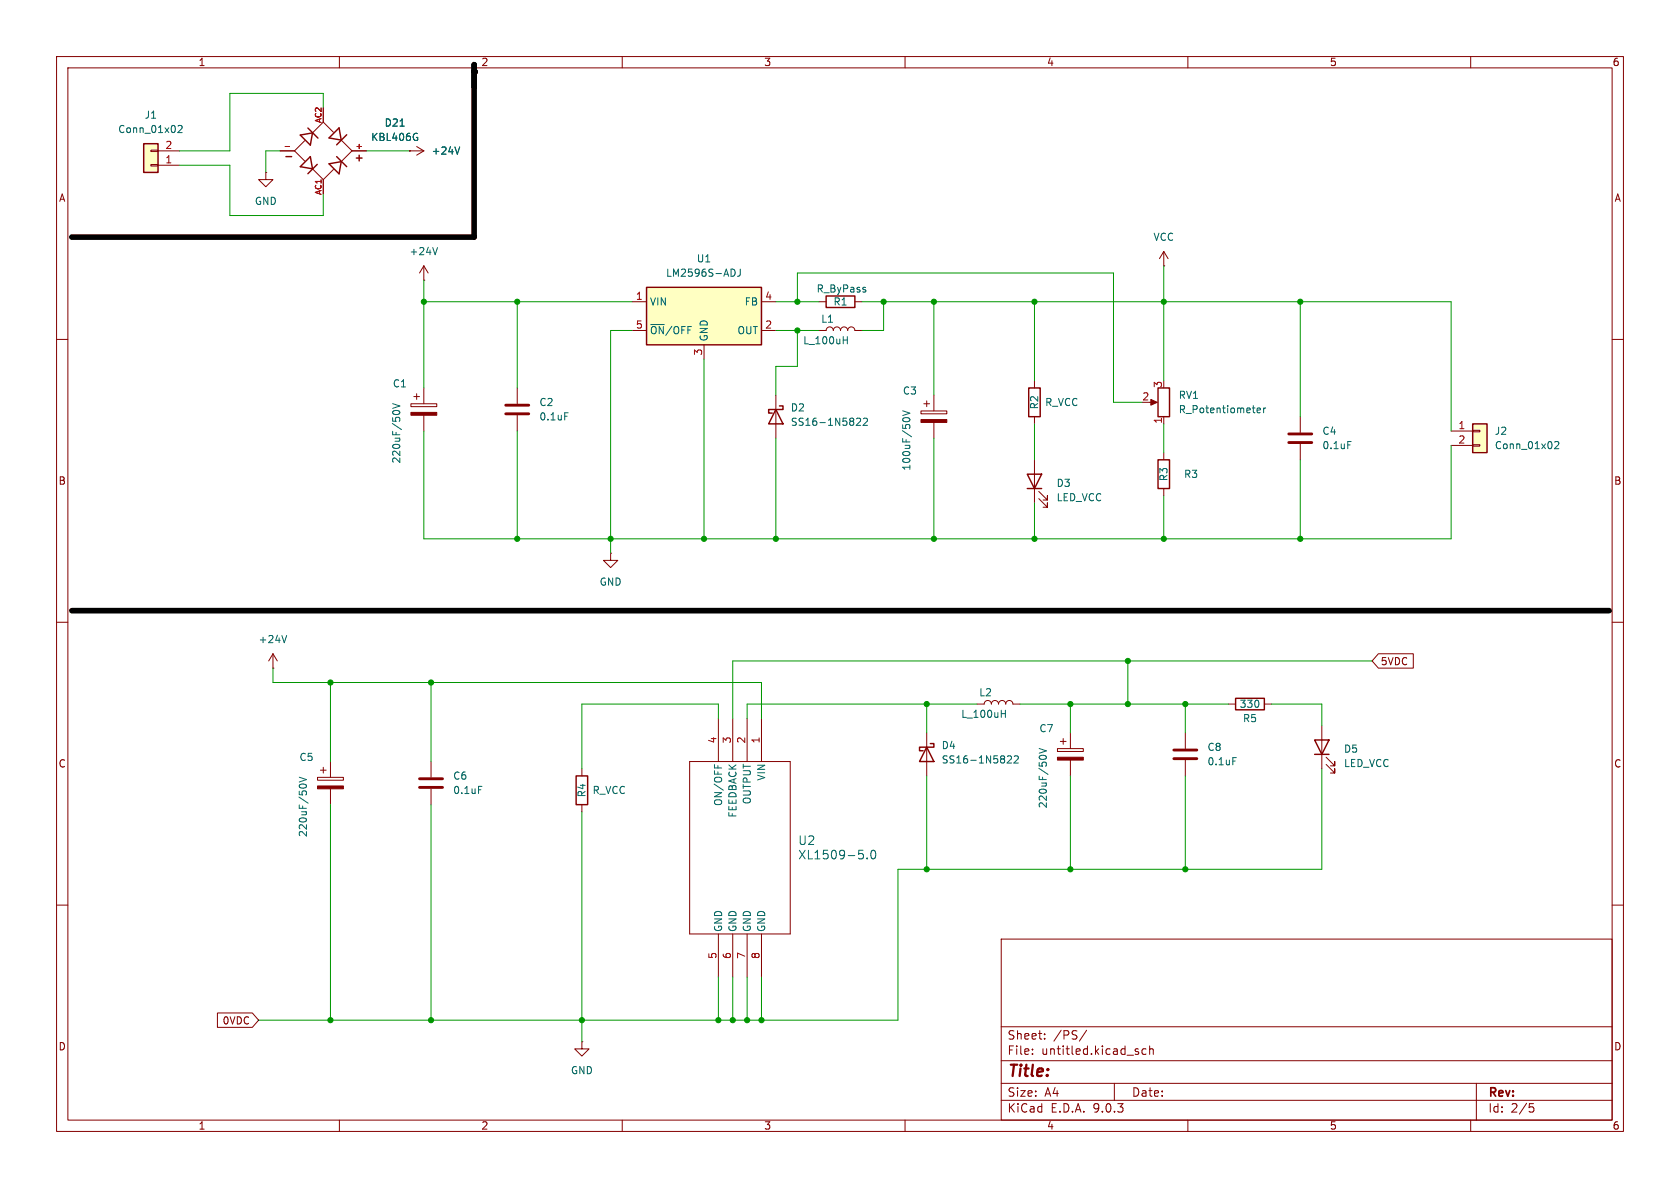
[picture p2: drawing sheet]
<svg xmlns="http://www.w3.org/2000/svg" width="297mm" height="210mm" viewBox="0 0 297 210" stroke-linecap="round" stroke-linejoin="round" font-family="sans-serif">
<g fill="none" stroke="#840000" stroke-width=".18">
<path d="M10 10h277v190h-277zM12 12h273v186h-273zM60 10v2M110 10v2M160 10v2M210 10v2M260 10v2M144.8 58.4h1.2a.64 .64 0 0 1 .7-.6 .64 .64 0 0 1 .6 .6 .64 .64 0 0 1 .7-.6 .64 .64 0 0 1 .6 .6 .64 .64 0 0 1 .6-.6 .64 .64 0 0 1 .7 .6 .64 .64 0 0 1 .6-.6 .64 .64 0 0 1 .6 .6h1.3M144.8 53.3h1.2M151.1 53.3h1.3M10 60h2M162.8 72.6h4.6v.6h-4.6z"/>
<path d="M163.3 71.4h1M163.8 70.9v1M165.1 69.9v2.7M165.1 74.7v2.8M285 60h2M182.9 81.3v7.6M183.6 88.1l1.6 1.6v-.8v.8h-.8M183.6 86.9l1.6 1.5v-.8v.8h-.8M10 110h2M285 110h2M172.7 124.5h1.3a.64 .64 0 0 1 .6-.7 .64 .64 0 0 1 .7 .7 .64 .64 0 0 1 .6-.7 .64 .64 0 0 1 .6 .7 .64 .64 0 0 1 .7-.7 .64 .64 0 0 1 .6 .7 .64 .64 0 0 1 .6-.7 .64 .64 0 0 1 .7 .7h1.2M209.5 129.5v2.8"/>
<path d="M209.5 134.4v2.8M217.2 124.5h1.2M223.5 124.5h1.3M233.7 128.3v7.6M234.4 135.1l1.6 1.6v-.8v.8h-.8M234.4 133.9l1.6 1.5v-.8v.8h-.8M10 160h2M177 166h108v32h-108zM285 160h2M60 198v2M110 198v2M160 198v2"/>
<path d="M177 194.5h108M177 191.5h108M177 187.5h108M177 181.5h108M182.5 186.3v.1M182.5 185.5v.1M184.7 183.6v.1M184.7 182.8v.1M192.1 182.1l-1.3 2M197 191.5v3M201.2 186v.3M202.6 185.5l-.4-.1-.3 .3v.4l.1 .2h.6"/>
<path d="M203.2 185.5l.3-.1 .3 .1 .1 .9M203.2 184.9v1.5M210 198v2M260 198v2M261 191.5v6.5M270.4 195.1h.7M270.5 195.7h.4l.3 .3-.2 .5-.5 .1"/>
</g>
<path d="M149.8 59.5v1.3M149.1 60.1h.7M159.6 74.1a.79 .79 0 0 1 1.3 0M159.6 72.6l1.3 .4-1.3 .5M177 126.2h.7M177.7 125.5v1.3M217.9 133.9h.7" fill="none" stroke="#006464" stroke-width=".18"/>
<path d="M207.5 132.6h4.1M207.5 134.1h4.1" fill="none" stroke="#840000" stroke-width=".51"/>
<path d="M146 52.3h5.1v2.1h-5.1zM181.6 83.8h2.5l-1.2 2.6zM181.6 86.4h2.5M218.4 123.4h5.1v2.1h-5.1zM232.4 130.8h2.5l-1.2 2.6zM232.4 133.4h2.5" fill="none" stroke="#840000" stroke-width=".25"/>
<path d="M162.8 74.2h4.6v.5h-4.6z" fill="#840000" stroke="#840000" stroke-width=".18"/>
<path d="M260.3 74.9h2.6v5.1h-2.6z" fill="#ffffc2"/>
<path d="M204.7 68.6h2.1v5.1h-2.1zM260.3 74.9h2.6v5.1h-2.6zM204.7 81.3h2.1v5.1h-2.1z" fill="none" stroke="#840000" stroke-width=".25"/>
<path d="M203.2 71.1h1M205.7 73.7v1.2M256.5 76.2h3.8M256.5 78.7h3.8M260.3 76.1h1.3v.2h-1.3zM260.3 78.6h1.3v.3h-1.3zM205.7 80v1.3M205.7 86.4v1.2M76.2 134.6v2.8M76.2 139.4v2.8" fill="none" stroke="#840000" stroke-width=".18"/>
<path d="M222.2 72.5l.6-.1v-.2l-.4-.1-.2 .2 .1 .6h.5M223.4 72.1v.9M223.8 72.1l-.4 .3M274.9 78.2l.4-.2 .3 .4-.8 .9h.8M84.6 139h.6" fill="none" stroke="#006464" stroke-width=".18"/>
<path d="M203.5 70.6l1.1 .5-1.1 .5z" fill="#840000" stroke="#840000" stroke-width=".18"/>
<path d="M74.2 137.7h4M74.2 139.2h4" fill="none" stroke="#840000" stroke-width=".51"/>
<path d="M114.3 50.8h20.3v10.2h-20.3z" fill="#ffffc2"/>
<g fill="none" stroke="#840000" stroke-width=".25">
<path d="M50.5 27.7h1.1M53.1 23.9l2.1-.4-.3 2.2zM54.4 22.6l1.8 1.8M54.9 27.7l.3 2.1-2.1-.3zM56.1 29.1l-1.7 1.6M58.2 29l2.1-.4-.4 2.1zM58.2 24.4l1.7-1.8 .4 2.2zM59.5 27.7l1.8 1.8M61.3 23.8l-1.8 1.8M63 27.9h1M63.5 27.4v1M114.3 50.8h20.3v10.2h-20.3z"/>
<path d="M181.9 68.6h2v5.1h-2z"/>
</g>
<g fill="none" stroke="#840000" stroke-width=".18">
<path d="M57.1 19.1v2.5M47 30.5v1.3h1.3l-1.3 1.2-1.3-1.2h1.3M47 30.5h.1M49.5 26.7h2.6M52.1 26.7l1.8 1.8M53.9 24.9l-1.8 1.8M55.2 29.8l1.9 2M57.1 31.8v2.5M57.1 21.6l1.9 1.8M57.1 21.6l-1.9 1.9M59 29.9l-1.9 1.9M60.3 24.8l1.9 1.9"/>
<path d="M62.2 26.7h2.6M62.2 26.7l-1.9 1.9M72.4 26.7h.1M72.4 26.7h2.5M73.7 25.9l1.2 .8M74.9 26.7l-1.2 .7M74.9 49.5h.1M74.9 47l-.7 1.3M74.9 47l.8 1.3M74.9 47v2.5M111.8 53.3h2.5M111.8 58.4h2.5"/>
<path d="M134.6 53.3h2.6M134.6 58.4h2.6M205.7 47h.1M205.7 44.5l-.7 1.2M205.7 44.5l.8 1.2M205.7 44.5v2.5M72.6 71.4h4.6v.5h-4.6zM73.2 70.1h1M73.7 69.6v1M74.9 68.6v2.8M74.9 73.4v2.8M124.5 61v2.5"/>
<path d="M182.9 67.3v1.3M182.9 73.7v1.2M229.9 73.7v2.8M229.9 78.5v2.8M48.3 118.1h.1M48.3 115.6l-.8 1.2M48.3 115.6l.7 1.2M48.3 115.6v2.5M56.1 137.4h4.6v.5h-4.6zM56.6 136.1h1.1M57.1 135.6v1.1M58.4 134.6v2.8"/>
<path d="M58.4 139.4v2.8M102.9 184.2v1.2h1.2l-1.2 1.3-1.3-1.3h1.3M102.9 184.2h.1"/>
</g>
<g fill="none" stroke="#006464" stroke-width=".18">
<path d="M70.7 22.3h.8M73.6 24.3h.2v.4l-.2 .1M73.7 23.6h.1M81.3 26l-.5 1.2M77.3 43.8l-.4 1.2M129.5 47.6a.68 .68 0 0 1 .5 .6 .68 .68 0 0 1-.5 .6M130.9 47.6v.9a.41 .41 0 0 1-.5 .3M69.4 72.9a.79 .79 0 0 1 1.3 0M69.4 71.3l1.3 .5-1.3 .4M238.3 78h.6M50.7 112.3l-.4 1.3M52.9 138.9a.79 .79 0 0 1 1.3 0"/>
<path d="M52.9 137.4l1.3 .4-1.3 .4"/>
</g>
<path d="M227.8 76.7h4.1M227.8 78.2h4.1" fill="none" stroke="#840000" stroke-width=".51"/>
<g fill="#840000" stroke="#840000" stroke-width=".18">
<path d="M56.1 138.9h4.6v.5h-4.6z"/>
<path d="M72.6 72.9h4.6v.5h-4.6z"/>
</g>
<path d="M50.4 25.9h.8" fill="none" stroke="#a90000" stroke-width=".18"/>
<path d="M25.4 25.4h2.5v5.1h-2.5z" fill="#ffffc2"/>
<path d="M25.4 25.4h2.5v5.1h-2.5zM137.2 72.4l1.2 2.5h-2.5zM137.8 71.8h.6v.6h-2.5v.6h.6M101.9 137.2h2v5h-2zM163.8 132.1l1.3 2.5h-2.5zM164.5 131.4h.6v.7h-2.5v.6h.6" fill="none" stroke="#840000" stroke-width=".25"/>
<g fill="none" stroke="#840000" stroke-width=".18">
<path d="M57.1 19.1v2.5M26.7 29.1h1.2v.2h-1.2zM26.7 26.5h1.2v.3h-1.2zM27.9 29.2h3.8M27.9 26.7h3.8M49.5 26.7h2.6M57.1 31.8v2.5M62.2 26.7h2.6M72.4 26.7h.1M91.4 68.6v2.8M91.4 73.4v2.8M137.2 69.9v7.6"/>
<path d="M107.9 97.8v1.3h1.3l-1.3 1.2-1.2-1.2h1.2M107.9 97.8h.1M243.7 115.6h6.2v2.5h-6.2l-1.1-1.3zM102.9 135.9v1.3M121.9 134.6h17.8v30.5h-17.8zM127 127v7.6M129.5 127v7.6M132.1 127v7.6M134.6 127v7.6M163.8 129.5v7.7M186.9 132.3h4.6v.5h-4.6zM187.5 131.1h1"/>
<path d="M188 130.6v1M189.2 129.5v2.8M189.2 134.4v2.8M102.9 142.2v1.3M38.4 179.1h6.2l1.1 1.2-1.1 1.3h-6.2zM127 165.1v7.6M129.5 165.1v7.6M132.1 165.1v7.6M134.6 165.1v7.6"/>
</g>
<g fill="none" stroke="#006464" stroke-width=".18">
<path d="M31.5 22.3l.5-.1 .2 .3-.8 .9h.8M70.7 22.3h.8M73.6 24.3h.2v.4l-.2 .1M73.7 23.6h.1M81.3 26l-.5 1.2M99.8 73h.6M151.4 74l.5-.1 .2 .4-.7 .9h.7M152.6 74l.5-.1 .3 .4-.8 .9h.8M126.3 135.2v.6M178.1 133.7l.5-.1 .2 .4-.8 .9h.8M179.3 133.7l.5-.1 .2 .4-.8 .9h.8M183.7 133.8a.79 .79 0 0 1 1.3 0"/>
<path d="M183.7 132.3l1.3 .4-1.3 .5M153.3 151.7v.1M154.1 150.4l.2-.1a.83 .83 0 0 1 .6 .6 .83 .83 0 0 1-.3 .9h-.1a.82 .82 0 0 1-.4-1.4z"/>
</g>
<path d="M89.4 71.6h4.1M89.4 73.2h4.1" fill="none" stroke="#840000" stroke-width=".51"/>
<path d="M186.9 133.9h4.6v.5h-4.6z" fill="#840000" stroke="#840000" stroke-width=".18"/>
<circle cx="83.8" cy="12.7" r=".5" fill="#000"/>
<path d="M83.8 11.4v30.5h-71.1M12.7 108h271.8" fill="none" stroke="#000" stroke-width="1"/>
<g fill="none" stroke="#009600" stroke-width=".18">
<path d="M57.1 19.1v-2.6h-16.5v10.2h-8.9M31.7 29.2h8.9v8.9h16.5v-3.8M49.5 26.7h-2.5v3.8M64.8 26.7h7.6M74.9 53.3h36.9M74.9 49.5v19.1M91.4 53.3v15.3M111.8 58.4h-3.9v39.4M137.2 53.3h7.6M137.2 58.4h7.6M141 58.4v6.4h-3.8v5.1M141 53.3v-5h55.8v22.8h5.1"/>
<path d="M152.4 53.3h104.1v22.9M156.2 53.3v5.1h-3.8M165.1 53.3v16.6M182.9 53.3v14M205.7 47v20.3M229.9 53.3v20.4M74.9 76.2v19.1h181.6v-16.6M91.4 76.2v19.1M124.5 63.5v31.8M137.2 77.5v17.8M165.1 77.5v17.8M182.9 74.9v6.4"/>
<path d="M205.7 74.9v5.1M182.9 88.9v6.4M205.7 87.6v7.7M229.9 81.3v14M48.3 118.1v2.6h86.3v6.3M199.4 116.8v7.7M242.6 116.8h-113.1v10.2M58.4 120.7v13.9M76.2 120.7v13.9M127 127v-2.5h-24.1v11.4M163.8 124.5v5M163.8 137.2v16.5"/>
<path d="M172.7 124.5h-40.6v2.5M180.3 124.5h36.9M189.2 124.5v5M189.2 137.2v16.5M209.5 124.5v5M209.5 137.2v16.5M224.8 124.5h8.9v3.8M233.7 135.9v17.8h-75v26.6h-113M58.4 142.2v38.1M76.2 142.2v38.1M102.9 143.5v40.7M127 172.7v7.6"/>
<path d="M129.5 172.7v7.6M132.1 172.7v7.6M134.6 172.7v7.6"/>
</g>
<path d="M50.4 25.9h.8" fill="none" stroke="#a90000" stroke-width=".18"/>
<g fill="#009600" stroke="#009600" stroke-width=".18">
<circle cx="182.9" cy="95.3" r=".46"/>
<circle cx="205.7" cy="95.3" r=".46"/>
<circle cx="229.9" cy="95.3" r=".46"/>
<circle cx="205.7" cy="53.3" r=".46"/>
<circle cx="229.9" cy="53.3" r=".46"/>
<circle cx="182.9" cy="53.3" r=".46"/>
<circle cx="91.4" cy="53.3" r=".46"/>
<circle cx="141" cy="58.4" r=".46"/>
<circle cx="124.5" cy="95.3" r=".46"/>
<circle cx="156.2" cy="53.3" r=".46"/>
<circle cx="165.1" cy="53.3" r=".46"/>
<circle cx="141" cy="53.3" r=".46"/>
<circle cx="107.9" cy="95.3" r=".46"/>
<circle cx="91.4" cy="95.3" r=".46"/>
<circle cx="74.9" cy="53.3" r=".46"/>
<circle cx="163.8" cy="124.5" r=".46"/>
<circle cx="165.1" cy="95.3" r=".46"/>
<circle cx="134.6" cy="180.3" r=".46"/>
<circle cx="163.8" cy="153.7" r=".46"/>
<circle cx="137.2" cy="95.3" r=".46"/>
<circle cx="189.2" cy="124.5" r=".46"/>
<circle cx="189.2" cy="153.7" r=".46"/>
<circle cx="209.5" cy="153.7" r=".46"/>
<circle cx="209.5" cy="124.5" r=".46"/>
<circle cx="199.4" cy="124.5" r=".46"/>
<circle cx="199.4" cy="116.8" r=".46"/>
<circle cx="58.4" cy="120.7" r=".46"/>
<circle cx="76.2" cy="120.7" r=".46"/>
<circle cx="129.5" cy="180.3" r=".46"/>
<circle cx="132.1" cy="180.3" r=".46"/>
<circle cx="58.4" cy="180.3" r=".46"/>
<circle cx="102.9" cy="180.3" r=".46"/>
<circle cx="76.2" cy="180.3" r=".46"/>
<circle cx="127" cy="180.3" r=".46"/>
</g>
<text font-size="2.8" fill="#840000" x="178" y="190.9">Title:</text>
<g font-size="2.1" fill="#006464">
<text x="141" y="149.6">U2</text>
<text x="141" y="152.1">XL1509-5.0</text>
</g>
<g font-size="2.1" fill="#840000">
<text x="178" y="184">Sheet:</text>
<text x="186.2" y="184">/PS/</text>
<text x="178" y="186.7">File:</text>
<text x="184.1" y="186.7">untitled.kicad_sch</text>
<text x="178" y="196.9">KiCad</text>
<text x="178" y="194.1">Size:</text>
<text x="184.7" y="194.1">A4</text>
<text x="185.7" y="196.9">E.D.A.</text>
<text x="193.3" y="196.9">9.0.3</text>
<text x="200" y="194.1">Date:</text>
<text x="263" y="194.3">Rev:</text>
<text x="263" y="196.9">Id:</text>
<text x="267.1" y="196.9">2/5</text>
</g>
<g font-size="1.8" fill="#840000">
<text x="35" y="11.9">1</text>
<text x="85" y="11.9">2</text>
<text x="135" y="11.9">3</text>
<text x="185" y="11.9">4</text>
<text x="235" y="11.9">5</text>
<text x="285" y="11.9">6</text>
<text x="10.3" y="35.9">A</text>
<text x="285.3" y="35.9">A</text>
<text x="10.3" y="85.9">B</text>
<text x="285.3" y="85.9">B</text>
<text x="244" y="117.8">5VDC</text>
<text x="10.3" y="135.9">C</text>
<text x="285.3" y="135.9">C</text>
<text x="10.3" y="185.9">D</text>
<text x="39.2" y="181.3">0VDC</text>
<text x="285.3" y="185.9">D</text>
<text x="35" y="199.9">1</text>
<text x="85" y="199.9">2</text>
<text x="135" y="199.9">3</text>
<text x="185" y="199.9">4</text>
<text x="235" y="199.9">5</text>
<text x="285" y="199.9">6</text>
</g>
<g font-size="1.8" fill="#006464">
<text x="20.8" y="23.7">Conn_01x02</text>
<text x="25.5" y="21.2">J1</text>
<text x="67.9" y="22.6">D21</text>
<text x="65.5" y="25.1">KBL406G</text>
<text x="76.2" y="27.5">+24V</text>
<text x="45" y="36.4">GND</text>
<text x="72.3" y="45.3">+24V</text>
<text x="123.1" y="46.6">U1</text>
<text x="203.8" y="42.8">VCC</text>
<text x="117.6" y="49.1">LM2596S-ADJ</text>
<text x="144.3" y="51.9">R_ByPass</text>
<text x="114.8" y="54.2">VIN</text>
<text x="114.8" y="59.3">~{ON}/OFF</text>
<text x="130.3" y="59.3">OUT</text>
<text x="131.6" y="54.2">FB</text>
<text x="145.1" y="57.3">L1</text>
<text x="147.2" y="54.2">R1</text>
<text x="125.3" y="60.5" transform="rotate(-90 125.3 60.5)">GND</text>
<text x="141.9" y="61.1">L_100uH</text>
<text x="69.4" y="68.7">C1</text>
<text x="95.3" y="72">C2</text>
<text x="159.5" y="70">C3</text>
<text x="184.7" y="72">R_VCC</text>
<text x="208.3" y="70.7">RV1</text>
<text x="95.3" y="74.5">0.1uF</text>
<text x="139.7" y="72.9">D2</text>
<text x="139.7" y="75.5">SS16-1N5822</text>
<text x="183.7" y="72.5" transform="rotate(-90 183.7 72.5)">R2</text>
<text x="208.3" y="73.3">R_Potentiometer</text>
<text x="233.7" y="77.1">C4</text>
<text x="264.2" y="77.1">J2</text>
<text x="71" y="82" transform="rotate(-90 71 82)">220uF/50V</text>
<text x="161.1" y="83.3" transform="rotate(-90 161.1 83.3)">100uF/50V</text>
<text x="233.7" y="79.6">0.1uF</text>
<text x="264.2" y="79.6">Conn_01x02</text>
<text x="186.7" y="86.3">D3</text>
<text x="186.7" y="88.8">LED_VCC</text>
<text x="206.6" y="85.2" transform="rotate(-90 206.6 85.2)">R3</text>
<text x="209.2" y="84.7">R3</text>
<text x="105.9" y="103.7">GND</text>
<text x="45.6" y="113.9">+24V</text>
<text x="173" y="123.3">L2</text>
<text x="219.1" y="125.3">330</text>
<text x="169.8" y="127.1">L_100uH</text>
<text x="183.7" y="129.6">C7</text>
<text x="219.6" y="127.9">R5</text>
<text x="52.8" y="134.7">C5</text>
<text x="166.4" y="132.6">D4</text>
<text x="166.4" y="135.2">SS16-1N5822</text>
<text x="213.4" y="132.9">C8</text>
<text x="213.4" y="135.5">0.1uF</text>
<text x="237.5" y="133.3">D5</text>
<text x="237.5" y="135.8">LED_VCC</text>
<text x="80" y="138">C6</text>
<text x="80" y="140.6">0.1uF</text>
<text x="103.7" y="141" transform="rotate(-90 103.7 141)">R4</text>
<text x="104.7" y="140.6">R_VCC</text>
<text x="127.9" y="142.6" transform="rotate(-90 127.9 142.6)">ON/OFF</text>
<text x="132.9" y="142.3" transform="rotate(-90 132.9 142.3)">OUTPUT</text>
<text x="135.5" y="138.1" transform="rotate(-90 135.5 138.1)">VIN</text>
<text x="185.3" y="143" transform="rotate(-90 185.3 143)">220uF/50V</text>
<text x="54.5" y="148.1" transform="rotate(-90 54.5 148.1)">220uF/50V</text>
<text x="130.4" y="144.6" transform="rotate(-90 130.4 144.6)">FEEDBACK</text>
<text x="127.9" y="164.8" transform="rotate(-90 127.9 164.8)">GND</text>
<text x="130.4" y="164.8" transform="rotate(-90 130.4 164.8)">GND</text>
<text x="132.9" y="164.8" transform="rotate(-90 132.9 164.8)">GND</text>
<text x="135.5" y="164.8" transform="rotate(-90 135.5 164.8)">GND</text>
<text x="100.8" y="190.1">GND</text>
</g>
<g font-size="1.8" fill="#a90000">
<text x="29.1" y="29">1</text>
<text x="29.1" y="26.4">2</text>
<text x="112.3" y="53.1">1</text>
<text x="135.2" y="53.1">4</text>
<text x="112.3" y="58.2">5</text>
<text x="135.2" y="58.2">2</text>
<text x="124.2" y="62.9" transform="rotate(-90 124.2 62.9)">3</text>
<text x="201.9" y="70.9">2</text>
<text x="205.5" y="68.7" transform="rotate(-90 205.5 68.7)">3</text>
<text x="205.5" y="75" transform="rotate(-90 205.5 75)">1</text>
<text x="257.7" y="75.9">1</text>
<text x="257.7" y="78.5">2</text>
<text x="126.7" y="131.5" transform="rotate(-90 126.7 131.5)">4</text>
<text x="129.3" y="131.5" transform="rotate(-90 129.3 131.5)">3</text>
<text x="131.8" y="131.5" transform="rotate(-90 131.8 131.5)">2</text>
<text x="134.4" y="131.5" transform="rotate(-90 134.4 131.5)">1</text>
<text x="126.7" y="169.6" transform="rotate(-90 126.7 169.6)">5</text>
<text x="129.3" y="169.6" transform="rotate(-90 129.3 169.6)">6</text>
<text x="131.8" y="169.6" transform="rotate(-90 131.8 169.6)">7</text>
<text x="134.4" y="169.6" transform="rotate(-90 134.4 169.6)">8</text>
</g>
<g font-size="1.4" fill="#a90000">
<text x="56.9" y="21.9" transform="rotate(-90 56.9 21.9)">AC2</text>
<text x="62.7" y="26.4">+</text>
<text x="56.9" y="34.6" transform="rotate(-90 56.9 34.6)">AC1</text>
</g>
</svg>
